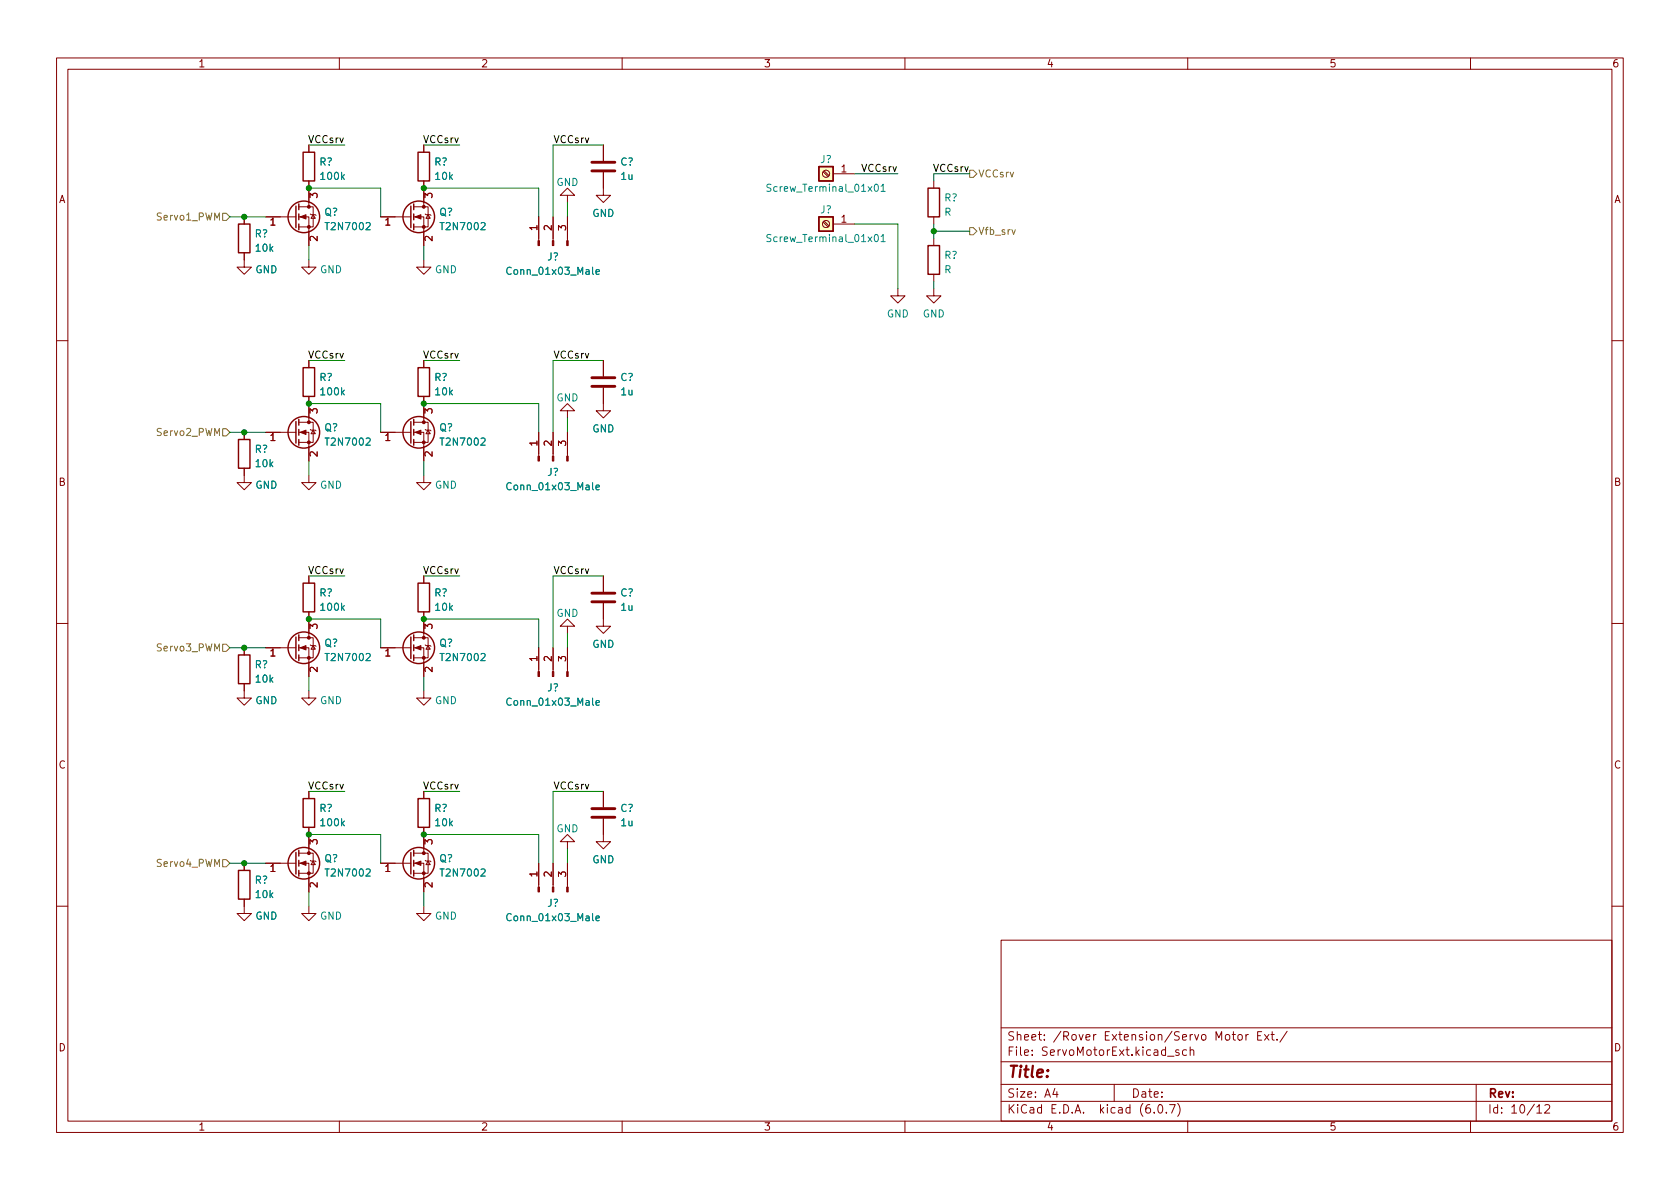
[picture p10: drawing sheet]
<svg xmlns="http://www.w3.org/2000/svg" width="297mm" height="210mm" viewBox="0 0 297 210" stroke-linecap="round" stroke-linejoin="round" font-family="sans-serif">
<g fill="none" stroke="#840000" stroke-width=".18">
<path d="M10 10.2h277v190.1h-277zM12 12.2h273v186.1h-273zM60 10.2v2M110 10.2v2M160 10.2v2M210 10.2v2M260 10.2v2M43.2 38.3v1.3M47 38.3h5.3M52.8 38.3h1.8v5.1M52.8 36.6h2.6v3.5h-2.6M54.6 25.6v1.3"/>
<path d="M54.6 32v4.6M54.9 37.8l.1 .2h.8l.1 .1M55.4 38l.4 .6h-.8zM67.3 38.3h5.3M73.2 38.3h1.7v5.1M73.2 36.6h2.5v3.5h-2.5M74.9 25.6v1.3M74.9 32v4.6M75.2 37.8l.1 .2h.8l.1 .1M75.7 38l.4 .6h-.8zM95.2 38.3v4.3M97.8 38.3v4.3"/>
<path d="M100.3 34.5h1.3l-1.3-1.2-1.2 1.2h1.2v1.3M100.3 38.3v4.3M106.7 30.5v4h1.2l-1.2 1.3-1.3-1.3h1.3M106.7 25.6v2.8M145.5 39.3l.9 .8M145.5 30.4l.9 .8M145.7 39.1l.9 .8M145.7 30.2l.9 .9M147.3 39.6h3.8M147.3 30.7h3.8M165.1 32v1.3M165.1 38.3v1.3"/>
<path d="M43.2 44.7v2.5h1.2l-1.2 1.3-1.3-1.3h1.3M54.6 46v1.2h1.3l-1.3 1.3-1.3-1.3h1.3M74.9 46v1.2h1.3l-1.3 1.3-1.2-1.3h1.2M158.7 51v1.3h1.3l-1.3 1.3-1.2-1.3h1.2M165.1 51v1.3h1.3l-1.3 1.3-1.3-1.3h1.3M165.1 42.2v1.2M165.1 48.5v1.3M10 60.2h2M43.2 76.4v1.3M47 76.4h5.3M52.8 76.4h1.8v5.1M52.8 74.7h2.6v3.5h-2.6"/>
<path d="M54.6 63.7v1.3M54.6 70.1v4.6M54.9 75.9l.1 .2h.8l.1 .1M55.4 76.1l.4 .6h-.8zM67.3 76.4h5.3M73.2 76.4h1.7v5.1M73.2 74.7h2.5v3.5h-2.5M74.9 63.7v1.3M74.9 70.1v4.6M75.2 75.9l.1 .2h.8l.1 .1M75.7 76.1l.4 .6h-.8zM95.2 76.4v4.3"/>
<path d="M97.8 76.4v4.3M100.3 72.6h1.3l-1.3-1.2-1.2 1.2h1.2v1.3M100.3 76.4v4.3M106.7 68.6v4h1.2l-1.2 1.3-1.3-1.3h1.3M106.7 63.7v2.8M285 60.2h2M43.2 82.8v2.5h1.2l-1.2 1.3-1.3-1.3h1.3M54.6 84.1v1.2h1.3l-1.3 1.3-1.3-1.3h1.3M74.9 84.1v1.2h1.3l-1.3 1.3-1.2-1.3h1.2M10 110.2h2M43.2 114.5v1.3M47 114.5h5.3"/>
<path d="M52.8 114.5h1.8v5.1M52.8 112.8h2.6v3.5h-2.6M54.6 101.8v1.3M54.6 108.2v4.6M54.9 114l.1 .2h.8l.1 .1M55.4 114.2l.4 .6h-.8zM67.3 114.5h5.3M73.2 114.5h1.7v5.1M73.2 112.8h2.5v3.5h-2.5M74.9 101.8v1.3M74.9 108.2v4.6M75.2 114l.1 .2h.8l.1 .1"/>
<path d="M75.7 114.2l.4 .6h-.8zM95.2 114.5v4.3M97.8 114.5v4.3M100.3 110.7h1.3l-1.3-1.2-1.2 1.2h1.2v1.3M100.3 114.5v4.3M106.7 106.7v4h1.2l-1.2 1.3-1.3-1.3h1.3M106.7 101.8v2.8M285 110.2h2M43.2 120.9v2.5h1.2l-1.2 1.3-1.3-1.3h1.3M54.6 122.2v1.2h1.3l-1.3 1.3-1.3-1.3h1.3M54.6 139.9v1.3M74.9 122.2v1.2h1.3l-1.3 1.3-1.2-1.3h1.2"/>
<path d="M74.9 139.9v1.3M106.7 139.9v2.8M43.2 159v2.5h1.2l-1.2 1.3-1.3-1.3h1.3M43.2 152.6v1.3M47 152.6h5.3M52.8 152.6h1.8v5.1M52.8 150.9h2.6v3.5h-2.6M54.6 146.3v4.6M54.9 152.1l.1 .2h.8l.1 .1M55.4 152.3l.4 .6h-.8zM67.3 152.6h5.3M73.2 152.6h1.7v5.1"/>
<path d="M73.2 150.9h2.5v3.5h-2.5M74.9 146.3v4.6M75.2 152.1l.1 .2h.8l.1 .1M75.7 152.3l.4 .6h-.8zM95.2 152.6v4.3M97.8 152.6v4.3M100.3 148.8h1.3l-1.3-1.2-1.2 1.2h1.2v1.3M100.3 152.6v4.3M106.7 144.8v4h1.2l-1.2 1.3-1.3-1.3h1.3M10 160.2h2M54.6 160.3v1.2h1.3l-1.3 1.3-1.3-1.3h1.3M74.9 160.3v1.2h1.3l-1.3 1.3-1.2-1.3h1.2"/>
<path d="M177 166.3h108v32h-108zM285 160.2h2M60 198.3v2M110 198.3v2M160 198.3v2M177 194.8h108M177 191.8h108M177 187.8h108M177 181.8h108M186.5 192.5l-.4 1h1M186.9 193v1M197 191.8v3"/>
<path d="M204.1 196.7v.1M204.9 195.4l.2-.1a.81 .81 0 0 1 .6 .7 .81 .81 0 0 1-.3 .8h-.2a.81 .81 0 0 1-.6-.6 .81 .81 0 0 1 .3-.8zM206.2 196.7v.1M206.4 186.8h1.2M206.8 195.3h1l-.7 1.5M208.2 195.1a1.72 1.72 0 0 1 0 2.3M208.4 185.7l-.3-.1-.2 .2v.3l.5 .1v.4h-.5M209.8 185.7l-.4-.1-.3 .3v.4l.1 .3h.6M210 198.3v2M210.4 185.8l.2-.2 .4 .1 .1 .9M210.4 185.1v1.5M217.9 182.9h.5"/>
<path d="M218.1 182.4v1.3l.3 .2M218.9 183.1l.2-.2 .5 .2v.5l-.1 .3h-.4l-.2-.1zM220.3 182.9v1M220.7 182.9l-.3 .1-.1 .2M222.4 183.1h.5M223.1 182.4h-.7v1.5h.7M223.6 182.9l.8 1M224.4 182.9l-.8 1M224.7 182.9h.6M224.9 182.4v1.3l.4 .2M225.8 183.8v.1M227.6 182.4l-1.3 1.9"/>
<path d="M260 198.3v2M261 191.8v6.5M271.7 195.8l.5-.5v1.5M271.7 196.8h.9M273.1 195.5l.6-.2 .2 .2 .1 .3-.9 1h.9"/>
<circle cx="146" cy="39.6" r=".63"/>
<circle cx="146" cy="30.7" r=".63"/>
</g>
<g fill="none" stroke="#840000" stroke-width=".25">
<path d="M42.2 39.6h2v5.1h-2zM52.3 36.4v3.9M52.8 36.1v1M52.8 37.8v1.1M52.8 39.6v1M53.6 26.9h2v5.1h-2zM72.6 36.4v3.9M73.2 36.1v1M73.2 37.8v1.1M73.2 39.6v1M73.9 26.9h2v5.1h-2zM144.8 38.3h2.5v2.6h-2.5z"/>
<path d="M144.8 29.5h2.5v2.5h-2.5zM164.1 33.3h2v5h-2zM164.1 43.4h2v5.1h-2zM42.2 77.7h2v5.1h-2zM52.3 74.5v3.9M52.8 74.2v1M52.8 75.9v1.1M52.8 77.7v1M53.6 65h2v5.1h-2zM72.6 74.5v3.9M73.2 74.2v1M73.2 75.9v1.1"/>
<path d="M73.2 77.7v1M73.9 65h2v5.1h-2zM42.2 115.8h2v5.1h-2zM52.3 112.6v3.9M52.8 112.3v1M52.8 114v1.1M52.8 115.8v1M53.6 103.1h2v5.1h-2zM72.6 112.6v3.9M73.2 112.3v1M73.2 114v1.1M73.2 115.8v1"/>
<path d="M73.9 103.1h2v5.1h-2zM42.2 153.9h2v5.1h-2zM52.3 150.7v3.9M52.8 150.4v1M52.8 152.1v1.1M52.8 153.9v1M53.6 141.2h2v5.1h-2zM72.6 150.7v3.9M73.2 150.4v1M73.2 152.1v1.1M73.2 153.9v1M73.9 141.2h2v5.1h-2z"/>
<circle cx="53.7" cy="38.3" r="2.79"/>
<circle cx="74" cy="38.3" r="2.79"/>
<circle cx="53.7" cy="76.4" r="2.79"/>
<circle cx="74" cy="76.4" r="2.79"/>
<circle cx="53.7" cy="114.5" r="2.79"/>
<circle cx="74" cy="114.5" r="2.79"/>
<circle cx="53.7" cy="152.6" r="2.79"/>
<circle cx="74" cy="152.6" r="2.79"/>
</g>
<g fill="#840000" stroke="#840000" stroke-width=".18">
<path d="M53.1 38.3l1-.3v.7z"/>
<path d="M53.1 76.4l1-.3v.7z"/>
<path d="M53.1 152.6l1-.3v.7z"/>
<path d="M73.4 114.5l1-.3v.7z"/>
<path d="M73.4 152.6l1-.3v.7z"/>
<path d="M100.2 42.6h.3v.8h-.3z"/>
<path d="M97.7 42.6h.2v.8h-.2z"/>
<path d="M95.1 42.6h.3v.8h-.3z"/>
<path d="M73.4 76.4l1-.3v.7z"/>
<path d="M100.2 80.7h.3v.8h-.3z"/>
<path d="M97.7 80.7h.2v.8h-.2z"/>
<path d="M95.1 80.7h.3v.8h-.3z"/>
<path d="M100.2 118.8h.3v.8h-.3z"/>
<path d="M97.7 118.8h.2v.8h-.2z"/>
<path d="M95.1 118.8h.3v.8h-.3z"/>
<path d="M100.2 156.9h.3v.8h-.3z"/>
<path d="M97.7 156.9h.2v.8h-.2z"/>
<path d="M95.1 156.9h.3v.8h-.3z"/>
<path d="M73.4 38.3l1-.3v.7z"/>
<path d="M53.1 114.5l1-.3v.7z"/>
<circle cx="54.6" cy="40.1" r=".25"/>
<circle cx="54.6" cy="36.6" r=".25"/>
<circle cx="54.6" cy="78.2" r=".25"/>
<circle cx="54.6" cy="74.7" r=".25"/>
<circle cx="54.6" cy="154.4" r=".25"/>
<circle cx="54.6" cy="150.9" r=".25"/>
<circle cx="74.9" cy="116.3" r=".25"/>
<circle cx="74.9" cy="112.8" r=".25"/>
<circle cx="74.9" cy="154.4" r=".25"/>
<circle cx="74.9" cy="150.9" r=".25"/>
<circle cx="74.9" cy="78.2" r=".25"/>
<circle cx="74.9" cy="74.7" r=".25"/>
<circle cx="74.9" cy="40.1" r=".25"/>
<circle cx="74.9" cy="36.6" r=".25"/>
<circle cx="54.6" cy="116.3" r=".25"/>
<circle cx="54.6" cy="112.8" r=".25"/>
</g>
<g fill="#ffffc2" stroke="#ffffc2" stroke-width=".18">
<path d="M144.8 38.3h2.5v2.6h-2.5z"/>
<path d="M144.8 29.5h2.5v2.5h-2.5z"/>
</g>
<path d="M136.3 32.6h-.5l-.2 .1v.4l.6 .2 .1 .3-.2 .2h-.5M154.7 32.7l.2-.1a.68 .68 0 0 1 .4 .6 .68 .68 0 0 1-.4 .6l-.2-.1-.1-.3zM155.8 32.9l.3-.3v1.2M155.8 33.8h.7M105.4 48.1l.6-.1-.1-.3h-.3l-.2 .2v.6h.5M136.3 41.5h-.5l-.2 .1v.3l.6 .3 .1 .3-.2 .2h-.5M154.7 41.6l.2-.1a.68 .68 0 0 1 .4 .6 .68 .68 0 0 1-.4 .6l-.2-.1-.1-.4zM155.8 41.8l.3-.3v1.2M155.8 42.7h.7M105.4 86.2l.6-.1-.1-.3h-.3l-.2 .2v.6h.5M105.4 124.3l.6-.1-.1-.3h-.3l-.2 .2v.6h.5M105.4 162.4l.6-.1-.1-.3h-.3l-.2 .2v.6h.5" fill="none" stroke="#008484" stroke-width=".18"/>
<path d="M104.6 30.2h4.1M104.6 28.7h4.1M104.6 68.3h4.1M104.6 66.8h4.1M104.6 106.4h4.1M104.6 104.9h4.1M104.6 144.5h4.1M104.6 143h4.1" fill="none" stroke="#840000" stroke-width=".51"/>
<path d="M39.4 37.7h.6l.6 .6-.6 .7h-.6zM171.4 30.1h.7l.6 .6-.6 .7h-.7zM171.4 40.3h.7l.6 .6-.6 .6h-.7zM178.9 40.6l.3 .9 .3-.9M39.4 75.8h.6l.6 .6-.6 .7h-.6zM39.4 113.9h.6l.6 .6-.6 .7h-.6zM39.4 152h.6l.6 .6-.6 .7h-.6z" fill="none" stroke="#848400" stroke-width=".18"/>
<g fill="none" stroke="#008400" stroke-width=".18">
<path d="M40.6 38.3h6.4M54.6 33.3h12.7v5M54.6 25.6h6.4M74.9 33.3h20.3v5M74.9 25.6h6.4M100.3 35.8v2.5M106.7 25.6h-8.9v12.7M151.1 30.7h7.6M151.1 39.6h7.6v11.4M165.1 39.6v2.6M171.4 30.7h-6.3v1.3M54.6 43.4v2.6"/>
<path d="M74.9 43.4v2.6M165.1 49.8v1.2M165.1 40.9h6.3M40.6 76.4h6.4M54.6 71.4h12.7v5M54.6 63.7h6.4M74.9 71.4h20.3v5M74.9 63.7h6.4M100.3 73.9v2.5M106.7 63.7h-8.9v12.7M54.6 81.5v2.6M74.9 81.5v2.6"/>
<path d="M40.6 114.5h6.4M54.6 119.6v2.6M54.6 101.8h6.4M54.6 109.5h12.7v5M74.9 101.8h6.4M74.9 119.6v2.6M74.9 109.5h20.3v5M100.3 112v2.5M106.7 101.8h-8.9v12.7M54.6 139.9h6.4M74.9 139.9h6.4M106.7 139.9h-8.9v12.7"/>
<path d="M40.6 152.6h6.4M54.6 157.7v2.6M54.6 147.6h12.7v5M74.9 157.7v2.6M74.9 147.6h20.3v5M100.3 150.1v2.5"/>
</g>
<g fill="#008400" stroke="#008400" stroke-width=".18">
<circle cx="43.2" cy="76.4" r=".46"/>
<circle cx="43.2" cy="38.3" r=".46"/>
<circle cx="54.6" cy="33.3" r=".46"/>
<circle cx="54.6" cy="71.4" r=".46"/>
<circle cx="43.2" cy="152.6" r=".46"/>
<circle cx="74.9" cy="109.5" r=".46"/>
<circle cx="43.2" cy="114.5" r=".46"/>
<circle cx="54.6" cy="109.5" r=".46"/>
<circle cx="74.9" cy="147.6" r=".46"/>
<circle cx="54.6" cy="147.6" r=".46"/>
<circle cx="74.9" cy="33.3" r=".46"/>
<circle cx="74.9" cy="71.4" r=".46"/>
<circle cx="165.1" cy="40.9" r=".46"/>
</g>
<text font-size="2.8" fill="#840000" x="178" y="190.6">Title:</text>
<g font-size="2.1" fill="#840000">
<text x="178" y="184">Sheet: /Rover Extension/Servo Motor Ext./</text>
<text x="178" y="186.7">File: ServoMotorExt.kicad_sch</text>
<text x="178" y="196.9">KiCad E.D.A. kicad (6.0.7)</text>
<text x="178" y="194.1">Size: A4</text>
<text x="200" y="194.1">Date:</text>
<text x="263" y="194.1">Rev:</text>
<text x="263" y="196.9">Id: 10/12</text>
</g>
<g font-size="1.8" fill="#840000">
<text x="35" y="11.9">1</text>
<text x="85" y="11.9">2</text>
<text x="135" y="11.9">3</text>
<text x="185" y="11.9">4</text>
<text x="235" y="11.9">5</text>
<text x="285" y="11.9">6</text>
<text x="10.3" y="35.9">A</text>
<text x="56.1" y="35" transform="rotate(-90 56.1 35)">3</text>
<text x="76.5" y="35" transform="rotate(-90 76.5 35)">3</text>
<text x="148.7" y="30.5">1</text>
<text x="285.3" y="35.9">A</text>
<text x="47.8" y="39.9">1</text>
<text x="68.1" y="39.9">1</text>
<text x="95" y="40.7" transform="rotate(-90 95 40.7)">1</text>
<text x="97.5" y="40.7" transform="rotate(-90 97.5 40.7)">2</text>
<text x="100.1" y="40.7" transform="rotate(-90 100.1 40.7)">3</text>
<text x="148.7" y="39.4">1</text>
<text x="56.1" y="42.7" transform="rotate(-90 56.1 42.7)">2</text>
<text x="76.5" y="42.7" transform="rotate(-90 76.5 42.7)">2</text>
<text x="47.8" y="78">1</text>
<text x="56.1" y="73.1" transform="rotate(-90 56.1 73.1)">3</text>
<text x="68.1" y="78">1</text>
<text x="76.5" y="73.1" transform="rotate(-90 76.5 73.1)">3</text>
<text x="56.1" y="80.8" transform="rotate(-90 56.1 80.8)">2</text>
<text x="76.5" y="80.8" transform="rotate(-90 76.5 80.8)">2</text>
<text x="95" y="78.8" transform="rotate(-90 95 78.8)">1</text>
<text x="97.5" y="78.8" transform="rotate(-90 97.5 78.8)">2</text>
<text x="100.1" y="78.8" transform="rotate(-90 100.1 78.8)">3</text>
<text x="10.3" y="85.9">B</text>
<text x="285.3" y="85.9">B</text>
<text x="56.1" y="111.2" transform="rotate(-90 56.1 111.2)">3</text>
<text x="76.5" y="111.2" transform="rotate(-90 76.5 111.2)">3</text>
<text x="47.8" y="116.1">1</text>
<text x="56.1" y="118.9" transform="rotate(-90 56.1 118.9)">2</text>
<text x="68.1" y="116.1">1</text>
<text x="76.5" y="118.9" transform="rotate(-90 76.5 118.9)">2</text>
<text x="95" y="116.9" transform="rotate(-90 95 116.9)">1</text>
<text x="97.5" y="116.9" transform="rotate(-90 97.5 116.9)">2</text>
<text x="100.1" y="116.9" transform="rotate(-90 100.1 116.9)">3</text>
<text x="10.3" y="135.9">C</text>
<text x="285.3" y="135.9">C</text>
<text x="56.1" y="149.3" transform="rotate(-90 56.1 149.3)">3</text>
<text x="76.5" y="149.3" transform="rotate(-90 76.5 149.3)">3</text>
<text x="47.8" y="154.2">1</text>
<text x="68.1" y="154.2">1</text>
<text x="95" y="155" transform="rotate(-90 95 155)">1</text>
<text x="97.5" y="155" transform="rotate(-90 97.5 155)">2</text>
<text x="100.1" y="155" transform="rotate(-90 100.1 155)">3</text>
<text x="56.1" y="157" transform="rotate(-90 56.1 157)">2</text>
<text x="76.5" y="157" transform="rotate(-90 76.5 157)">2</text>
<text x="10.3" y="185.9">D</text>
<text x="285.3" y="185.9">D</text>
<text x="35" y="199.9">1</text>
<text x="85" y="199.9">2</text>
<text x="135" y="199.9">3</text>
<text x="185" y="199.9">4</text>
<text x="235" y="199.9">5</text>
<text x="285" y="199.9">6</text>
</g>
<g font-size="1.8">
<text x="54.6" y="25.3">VCCsrv</text>
<text x="74.9" y="25.3">VCCsrv</text>
<text x="97.8" y="25.3">VCCsrv</text>
<text x="152.4" y="30.4">VCCsrv</text>
<text x="165.1" y="30.4">VCCsrv</text>
<text x="54.6" y="63.4">VCCsrv</text>
<text x="74.9" y="63.4">VCCsrv</text>
<text x="97.8" y="63.4">VCCsrv</text>
<text x="54.6" y="101.5">VCCsrv</text>
<text x="74.9" y="101.5">VCCsrv</text>
<text x="97.8" y="101.5">VCCsrv</text>
<text x="54.6" y="139.6">VCCsrv</text>
<text x="74.9" y="139.6">VCCsrv</text>
<text x="97.8" y="139.6">VCCsrv</text>
</g>
<g font-size="1.8" fill="#008484">
<text x="56.5" y="29.3">R?</text>
<text x="76.8" y="29.3">R?</text>
<text x="109.7" y="29.3">C?</text>
<text x="145" y="28.8">J?</text>
<text x="56.8" y="31.8">100k</text>
<text x="77" y="31.8">10k</text>
<text x="98.4" y="32.9">GND</text>
<text x="109.8" y="31.8">1u</text>
<text x="136.3" y="33.9">Screw_Terminal_01x01</text>
<text x="167" y="35.6">R?</text>
<text x="45" y="42">R?</text>
<text x="57.3" y="38.1">Q?</text>
<text x="57.9" y="40.7">T2N7002</text>
<text x="77.7" y="38.1">Q?</text>
<text x="78.2" y="40.7">T2N7002</text>
<text x="104.7" y="38.3">GND</text>
<text x="145" y="37.7">J?</text>
<text x="167" y="38.1">R</text>
<text x="45.3" y="44.5">10k</text>
<text x="96.8" y="46">J?</text>
<text x="136.3" y="42.8">Screw_Terminal_01x01</text>
<text x="167" y="45.8">R?</text>
<text x="45.1" y="48.3">GND</text>
<text x="56.6" y="48.3">GND</text>
<text x="76.9" y="48.3">GND</text>
<text x="90.1" y="48.6">Conn_01x03_Male</text>
<text x="167" y="48.3">R</text>
<text x="156.8" y="56.1">GND</text>
<text x="163.1" y="56.1">GND</text>
<text x="56.5" y="67.4">R?</text>
<text x="56.8" y="69.9">100k</text>
<text x="76.8" y="67.4">R?</text>
<text x="77" y="69.9">10k</text>
<text x="98.4" y="71">GND</text>
<text x="109.7" y="67.4">C?</text>
<text x="109.8" y="69.9">1u</text>
<text x="57.3" y="76.2">Q?</text>
<text x="77.7" y="76.2">Q?</text>
<text x="104.7" y="76.4">GND</text>
<text x="45" y="80.1">R?</text>
<text x="45.3" y="82.6">10k</text>
<text x="57.9" y="78.8">T2N7002</text>
<text x="78.2" y="78.8">T2N7002</text>
<text x="45.1" y="86.4">GND</text>
<text x="56.6" y="86.4">GND</text>
<text x="76.9" y="86.4">GND</text>
<text x="90.1" y="86.7">Conn_01x03_Male</text>
<text x="96.8" y="84.1">J?</text>
<text x="56.5" y="105.5">R?</text>
<text x="56.8" y="108">100k</text>
<text x="76.8" y="105.5">R?</text>
<text x="77" y="108">10k</text>
<text x="109.7" y="105.5">C?</text>
<text x="109.8" y="108">1u</text>
<text x="98.4" y="109.1">GND</text>
<text x="45" y="118.2">R?</text>
<text x="57.3" y="114.3">Q?</text>
<text x="57.9" y="116.9">T2N7002</text>
<text x="77.7" y="114.3">Q?</text>
<text x="78.2" y="116.9">T2N7002</text>
<text x="104.7" y="114.5">GND</text>
<text x="45.1" y="124.5">GND</text>
<text x="45.3" y="120.7">10k</text>
<text x="56.6" y="124.5">GND</text>
<text x="76.9" y="124.5">GND</text>
<text x="90.1" y="124.8">Conn_01x03_Male</text>
<text x="96.8" y="122.2">J?</text>
<text x="56.5" y="143.6">R?</text>
<text x="76.8" y="143.6">R?</text>
<text x="109.7" y="143.6">C?</text>
<text x="56.8" y="146.1">100k</text>
<text x="77" y="146.1">10k</text>
<text x="98.4" y="147.2">GND</text>
<text x="109.8" y="146.1">1u</text>
<text x="57.3" y="152.4">Q?</text>
<text x="57.9" y="155">T2N7002</text>
<text x="77.7" y="152.4">Q?</text>
<text x="78.2" y="155">T2N7002</text>
<text x="104.7" y="152.6">GND</text>
<text x="45" y="156.3">R?</text>
<text x="45.3" y="158.8">10k</text>
<text x="96.8" y="160.3">J?</text>
<text x="45.1" y="162.6">GND</text>
<text x="56.6" y="162.6">GND</text>
<text x="76.9" y="162.6">GND</text>
<text x="90.1" y="162.9">Conn_01x03_Male</text>
</g>
<g font-size="1.8" fill="#848400">
<text x="172.9" y="31.4">VCCsrv</text>
<text x="28" y="39">Servo1_PWM</text>
<text x="172.9" y="41.5">Vfb_srv</text>
<text x="28" y="77.1">Servo2_PWM</text>
<text x="28" y="115.2">Servo3_PWM</text>
<text x="28" y="153.3">Servo4_PWM</text>
</g>
</svg>
